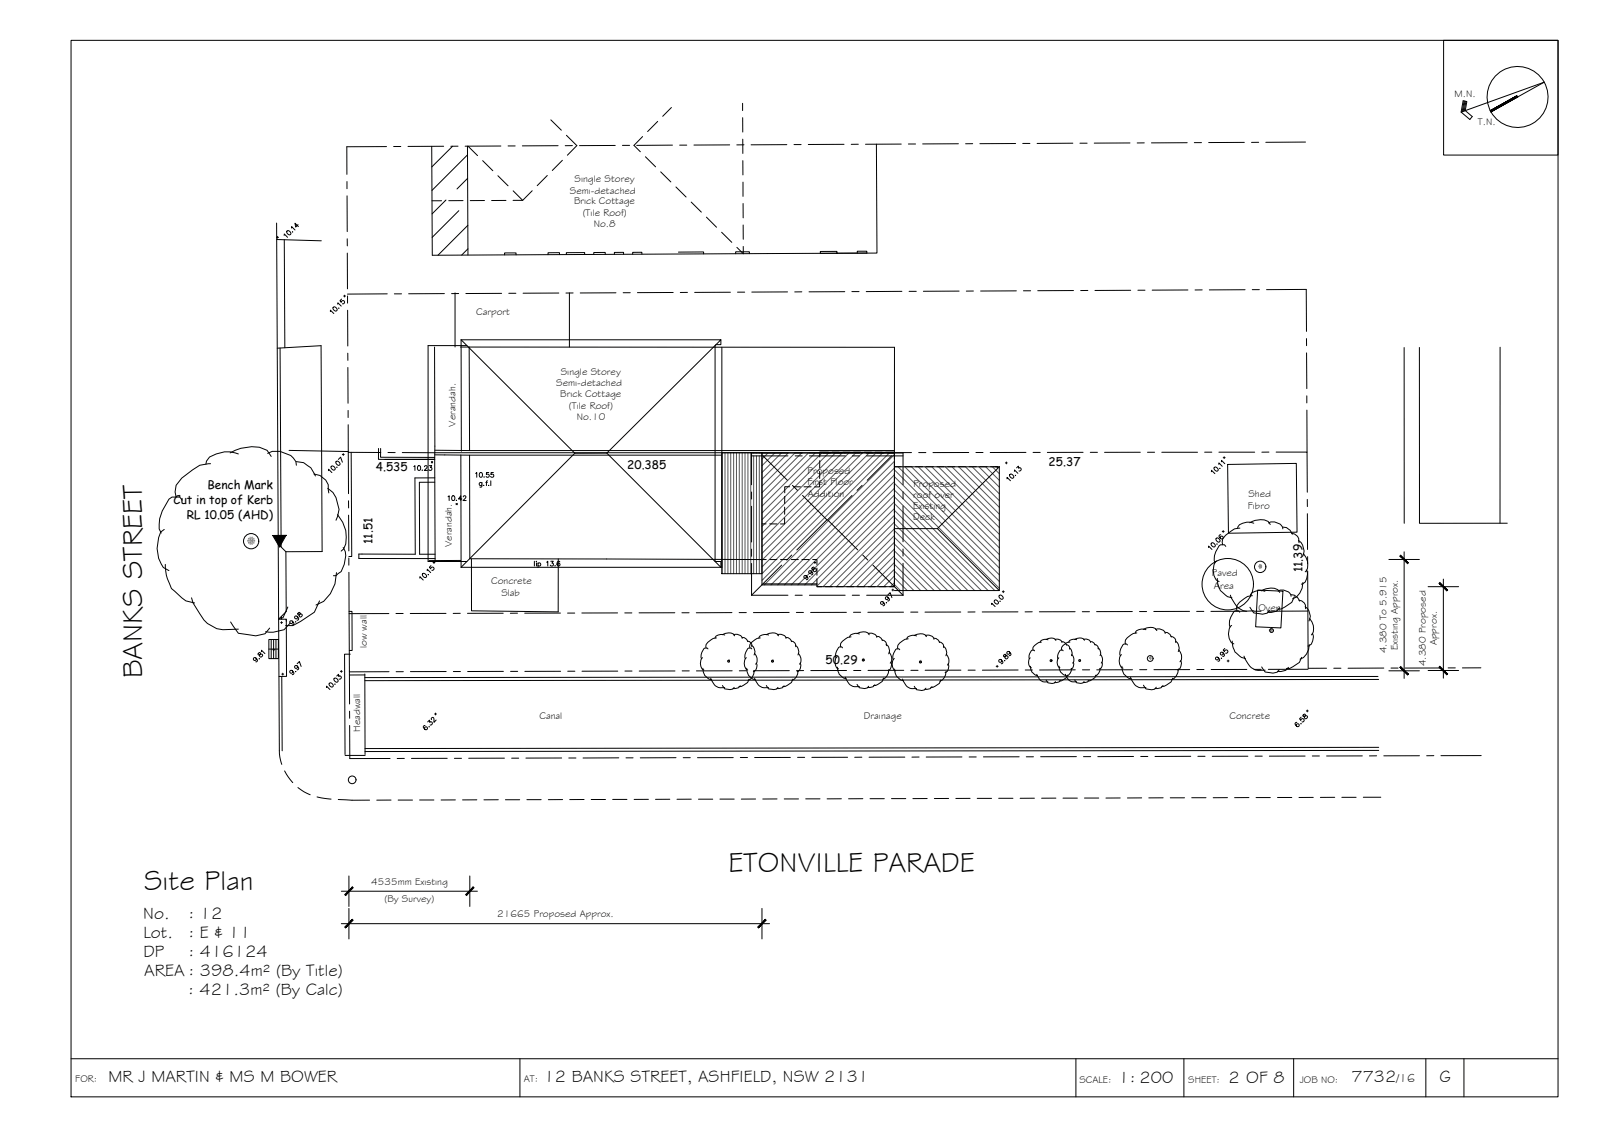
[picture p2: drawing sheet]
<svg xmlns="http://www.w3.org/2000/svg" width="420mm" height="297mm" viewBox="0 0 420 297" stroke-linecap="round" stroke-linejoin="round" font-family="sans-serif">
<!-- layer: BORDER -->
<g fill="none" stroke="#000" stroke-width=".26">
<path d="M18.6 10.6h390v277h-390zM378.6 10.6h30v30.1h-30zM384 26.5l-.5 2.8M384.2 26.5l-.5 2.7M384.5 26.6l-.5 2.5M391 29.3l14-7.8-21.8 7.9 2.3 1.9 .6-.7-1.8-1.6 .4-2.4-1-.2-.5 3M397.8 25.1l-7 3.9M18.6 277.6h390M136.4 277.6v10M282.2 277.6v10M310.5 277.6v10M339.3 277.6v10"/>
<path d="M374 277.6v10M383.9 277.6v10"/>
<circle cx="398" cy="25.4" r="8"/>
</g>
<!-- layer: EXISTING -->
<g fill="none" stroke="#000" stroke-width=".26">
<path d="M118.7 38.3l-5.5 5.5M122.6 38.3l.1 28.6M122.8 38.3l2.5 2.5M144.5 31.4l2.7 2.7M148.6 35.5l2.7 2.7-2.5 2.5M168.5 35.8l-2.2 2.3 1.6 1.7M172.5 31.8l-2.7 2.7M176.1 28.2l-2.3 2.3M194.8 27.1v1.9M194.8 30.9v3.7M194.8 36.5v3.7M229.9 37.8l.1 28.6-116.6 .5-.2-28.5"/>
<path d="M72.5 58.5l.6 103.8h2v.6M113.3 52.6h2.5M117 52.4l-3.7 3.7M120.3 55.2l-7 7M121.4 52.6h-3.7M122.6 40.6l-9.3 9.3M122.6 46.8l-2.7 2.7M122.7 59.1l-7.8 7.8M126.6 42.1l2.7 2.7M127.1 52.6h-3.8M130.6 46.1l2.7 2.6M132.7 52.5l-3.8 .1"/>
<path d="M134.6 50l2.5 2.5M139.6 50l-2.5 2.5h-2.5M143.5 46l-2.6 2.7M147.5 42l-2.6 2.7M169.3 41.1l2.6 2.6M173.3 45.1l2.6 2.6M177.3 49l2.6 2.7M181.3 53l2.6 2.6M185.3 56.9l2.6 2.7M194.8 42.1v3.8M194.9 47.7v3.8M194.9 53.4v3.7"/>
<path d="M194.9 59v3.7M72.6 62.8l11.7 .3M74.6 62.8l.1 28.4M122.7 65.2l-1.6 1.7M132.3 66.8v-.5h3v.5M146.7 66.8v-.6l-3 .1v.5M153.3 66.7v-.5h-4.8v.5M158.7 66.7v-.5h-3v.5M163.5 66.7v-.5h-2.4v.5M165.9 66.6v-.4l2.4-.1v.5M177.9 66.1h6.6v.5M189.3 60.9l2.6 2.6"/>
<path d="M194.9 64.6l.1 1.9-1.7-1.7M196.5 66.5v-.5h-3.6v.5M224.8 66.4v-.5h2.5l.1 .5h-12.3v-.5h4.4v.5M72.7 91.3l11.5-.7 .3 54h-9.5M73.5 91.2l.2 52.2M114 91v29.4M120.7 91l113.9 .1v27.6M123 91l.2 27.1M189.3 91v57.8M372.3 91.1v46.1h23M92.1 118.6l.2 27.3h-.8M99.3 117.6v2.8l14.7 .1"/>
<path d="M99.8 117.6v2.3h14.2M114 119.2l9.2 .1v27.2l77.8 .2M114.1 118l9.1 .1M123.2 118.1h111.4M123.2 119.3h66M215.9 118.8h1.9M217.3 118.6h-2.3v1.2M218.2 118.6h1.9M218.7 118.8h1.9M221.1 118.6h1.8M221.5 118.8h1.9M223.8 118.6h1.9"/>
<path d="M224.3 118.8h1.9M226.7 118.6h1.8M227.1 118.8h1.9M229.5 118.6h1.9M229.9 118.8h1.9M232.3 118.6h2.3M232.8 118.8h1.8v1.5M114 120.4l.1 26.5M114 120.4l-13.1 .1M114 125.3h-5.2l.1 20h-14.8v1.1h20M114 126.4h-4l.1 18.9h4M199.8 137.3h1.1"/>
<path d="M201.9 137.3l1.8 .1M205.8 135.8v1.6h-1.1M205.8 133v1.8M205.8 130.1v1.9M207.1 127.6h-1.3v1.6M208.1 127.6h1.8M210.8 127.6h1.9M215 126.4v1.2h-1.3M215 123.6v1.8M215 120.8v1.8M234.6 121.3v1.9M234.6 124.1v1.9"/>
<path d="M234.6 126.9v1.9M234.6 129.7v1.9M234.6 132.5v1.9M234.6 135.4v1.8M234.6 138.2v1.8M234.6 122.4h1.8M237.3 122.4h1.9M240.1 122.4h1.9M242.9 122.4h1.9M245.7 122.4h1.9M248.5 122.4h1.9M251.4 122.4h1.8"/>
<path d="M254.2 122.4h1.9M257 122.4h1.9M259.8 122.4h1.8h-.5M261.6 122.4v.4M322 121.8l18-.3 .2 18-18 .3zM73 142.7l2 1.9M75 144.6l.1 15.7-2 2 .1 15M120.8 146.9l-8.3 .1M146.4 146.5v13.9l-22.7-.3-.1-13.5M201.9 146.7h1.9M204.7 146.7h1.9M207.5 146.7h1.9"/>
<path d="M210.3 146.7h1.9M213.1 146.7h1.2v1.3M214.3 153.8h1.2M214.3 148.9v1.9M214.3 151.8v1.3M216.5 153.8h1.8M219.3 153.8h1.8M222.1 153.8h1.9M224.9 153.8h1.9M227.7 153.8h1.9M230.5 153.8h1.9M234.6 152.2v1.6h-1.3"/>
<path d="M234.6 141v1.8M234.6 143.8v1.9M234.6 146.6v1.9M234.6 149.4v1.9M329.8 154.7l6.7 .3-.6 9.6-6.6-.3zM73.8 161.6v.7M73.9 177.3l.1 19.5M75.1 162.3v15h-1.9l.1 20.3 .6 2.8M91.6 160.3h.7l.1 10.2h-.8M91.9 171.5h-1.5l.1 26.3M95.7 176.7v21.1M95.7 176.9l-4.1 .1"/>
<path d="M361.4 177.3l-265.7 .3M361.6 178.1l-265.9 .3M90.5 198h5.3M361.6 195.9l-265.9 .4M361.6 196.7l-265.9 .3M74.6 202.1l2.2 3.1M78.1 206.5l1.6 1.1 1.7 .8M83.1 208.9l3.7 .6M88.7 209.6l8.2 .2M102.6 209.8h-3.8M104.4 209.8h3.8M110.1 209.7h3.7"/>
<path d="M119.4 209.7h-3.7M125.1 209.7h-3.8M130.7 209.7h-3.8M132.6 209.7h3.7M138.2 209.6h3.7M147.6 209.6h-3.8M153.2 209.6h-3.8M155.1 209.6h3.7M160.7 209.6h3.7M170.1 209.6h-3.8M175.7 209.5l-3.8 .1M181.3 209.5h-3.7"/>
<path d="M183.2 209.5h3.7M188.8 209.5h3.8M198.2 209.5h-3.8M203.8 209.5h-3.7M205.7 209.5h3.7M211.3 209.4h3.8M220.7 209.4h-3.8M226.3 209.4h-3.7M228.2 209.4h3.7M233.8 209.4h3.8M243.2 209.4h-3.8M248.8 209.3l-3.7 .1"/>
<path d="M254.4 209.3h-3.7M256.3 209.3h3.8M261.9 209.3h3.8M271.3 209.3h-3.7M276.9 209.2l-3.7 .1M278.8 209.2h3.8M284.4 209.2h3.8M293.8 209.2h-3.7M299.4 209.2h-3.7M305.1 209.2h-3.8M306.9 209.2h3.8M312.6 209.1h3.7"/>
<path d="M321.9 209.1h-3.7M327.6 209.1h-3.8M329.4 209.1h3.8M335.1 209.1h3.7M344.4 209.1h-3.7M350.1 209l-3.8 .1M351.9 209h3.8M357.6 209h4.5"/>
<circle cx="322" cy="153.2" r="6.7"/>
</g>
<!-- layer: HATCH -->
<g fill="none" stroke="#545454" stroke-width=".26">
<path d="M189.4 118.7v31.7M190.1 118.7v31.7M190.9 118.7v31.7M191.7 118.7v31.7M192.4 118.7v31.7M193.2 118.7v31.7M193.9 118.7v31.7M194.7 118.7v31.7M195.4 118.7v31.7M196.2 118.7v31.7M196.9 118.7v31.7M197.7 118.7v.1"/>
<path d="M197.7 119.5v30.9M198.4 118.7v.1M198.4 119.5v30.9M199.1 118.7v.1M199.1 119.5v30.9M201.4 118.8l-1.6 1.5M203.2 118.8l-3.4 3.3M204.9 118.8l-5.1 5.1M206.7 118.8l-6.9 6.8M208.5 118.8l-8.7 8.6M210.3 118.8l-10.5 10.4M212 118.8l-12.2 12.2"/>
<path d="M213.8 118.8l-14 13.9M215.5 118.8l-15.7 15.7M217.3 118.8l-17.5 17.4M219.1 118.8l-19.3 19.2M220.9 118.8l-21.1 21M222.6 118.8l-22.8 22.8M224.4 118.8l-24.6 24.5M226.2 118.8l-26.4 26.3M227.9 118.8l-28.1 28.1M229.7 118.8l-29.9 29.8M231.5 118.8l-31.7 31.6M233.2 118.8l-33.4 33.4"/>
<path d="M234.6 119.2l-34.2 34.1M234.6 120.9l-32.4 32.4M234.6 122.7l-30.6 30.6M234.6 124.5l-28.9 28.8M234.6 126.3l-27.1 27M234.6 128l-25.3 25.3M234.6 129.8l-23.6 23.5M234.6 131.6l-21.8 21.7M234.6 133.3l-20.3 20.3M234.6 135.1l-18.7 18.7M234.6 136.9l-17 16.9M234.6 138.6l-15.2 15.2"/>
<path d="M234.6 139.1l15.7 15.7M234.6 137.3l17.5 17.5M234.6 135.6l19.2 19.2M234.6 133.8l21 21M234.6 132l22.8 22.8M234.6 130.3l24.6 24.5M234.6 128.5l26.3 26.3M234.6 126.7l27.5 27.5M234.6 125l27.5 27.5M234.6 123.2l27.5 27.5M235.5 122.4l26.6 26.5M237.3 122.4l24.8 24.8"/>
<path d="M239.1 122.4l23 23M240.8 122.4l21.3 21.2M242.6 122.4l19.5 19.5M244.4 122.4l17.7 17.7M246.1 122.4l16 15.9M247.9 122.4l14.2 14.1M249.7 122.4l12.4 12.4M251.4 122.4l10.7 10.6M253.2 122.4l8.9 8.8M255 122.4l7.1 7.1M256.7 122.4l5.4 5.3M258.5 122.4l3.6 3.5"/>
<path d="M260.3 122.4l1.8 1.8M262.1 122.4h.1M234.6 140.4l-13.4 13.4M234.6 142.2l-11.7 11.6M234.6 143.9l-9.9 9.9M234.6 145.7l-8.1 8.1M234.6 147.5l-6.4 6.3M234.6 149.2l-4.6 4.6M234.6 151l-2.8 2.8M234.6 151.5l3.3 3.3M234.6 149.7l5.1 5.1M234.6 147.9l6.9 6.9"/>
<path d="M234.6 146.2l8.6 8.6M234.6 144.4l10.4 10.4M234.6 142.6l12.2 12.2M234.6 140.9l13.9 13.9M234.6 152.8l-1.1 1M234.6 153.2l1.6 1.6"/>
</g>
<!-- layer: BOUNDARY -->
<g fill="none" stroke="#000" stroke-width=".26">
<path d="M101.4 38.4l-10.4 .1v7.2M103.2 38.4h1.9M116.4 38.3l-9.4 .1M120.1 38.3h-1.9M131.4 38.3h-9.4M133.3 38.3h1.8M146.4 38.2h-9.4M150.1 38.2h-1.9M161.4 38.1l-9.4 .1M163.2 38.1h1.9M176.4 38.1h-9.4M178.3 38.1h1.8"/>
<path d="M191.4 38h-9.4M195.1 38h-1.9M206.4 37.9l-9.4 .1M208.2 37.9h1.9M221.4 37.8l-9.4 .1M225.1 37.8h-1.8M236.4 37.8h-9.4M238.2 37.8h1.9M251.4 37.7h-9.4M255.1 37.7h-1.9M266.4 37.6l-9.4 .1M268.2 37.6h1.9"/>
<path d="M281.4 37.5l-9.4 .1M283.2 37.5h1.9M296.4 37.5h-9.4M300.1 37.5h-1.9M311.4 37.4l-9.4 .1M313.2 37.4h1.9M326.4 37.3l-9.4 .1M330.1 37.3h-1.9M342.4 37.2l-10.4 .1M91 47.6v1.9M91 51.3l.1 9.4M91.1 62.6v1.9"/>
<path d="M91.1 66.4v9.3M91.2 77.6v1.9M101.6 77l-10.5 .1M103.4 77h1.9M116.6 77h-9.4M120.3 77h-1.9M131.6 76.9l-9.4 .1M133.4 76.9h1.9M146.6 76.8l-9.4 .1M150.3 76.8h-1.9M161.6 76.8h-9.4M163.4 76.7h1.9"/>
<path d="M176.6 76.7h-9.4M180.3 76.7h-1.9M191.6 76.6l-9.4 .1M193.4 76.6h1.9M206.6 76.5l-9.4 .1M210.3 76.5h-1.9M221.6 76.5h-9.4M223.4 76.4h1.9M236.5 76.4h-9.3M238.4 76.4h1.9M251.6 76.3l-9.4 .1M255.3 76.3h-1.9"/>
<path d="M266.6 76.3h-9.4M268.4 76.2h1.9M281.5 76.2h-9.3M285.3 76.2h-1.9M296.6 76.1l-9.4 .1M298.4 76.1h1.9M311.6 76l-9.4 .1M315.3 76h-1.9M326.5 76h-9.3M328.4 75.9h1.9M332.2 75.9h10.4l.1 11M91.2 81.3v9.4"/>
<path d="M91.2 92.6v1.9M91.2 96.3l.1 9.4M342.7 88.8v1.8M342.7 92.5v9.4M91.3 107.6v1.9M91.3 111.4v7.2M99.9 118.6h-8.6l.1 10.8M101.8 118.6l1.8 .1M105.5 118.7h118.6M225.9 118.7h1.9M239.1 118.7h-9.4M240.9 118.7h1.9"/>
<path d="M254.1 118.6l-9.4 .1M256 118.6h1.8M269.1 118.6h-9.4M270.9 118.6h1.9M284.1 118.6h-9.4M285.9 118.6h1.9M299.1 118.6h-9.4M301 118.6h1.8M304.7 118.6h9.4M315.9 118.5h1.9M319.7 118.5h9.4M332.8 118.5h-1.9"/>
<path d="M334.7 118.5h8.1l.1 10.5M342.7 103.8v1.8M342.8 107.5v11M91.4 131.3v1.9M91.4 135.1l.1 9.3M342.9 130.9v1.9M342.9 134.7v9.4M91.5 146.3v1.9M91.5 150l.2 34.6M342.9 145.9v1.9M343 149.7l.1 25.5h4.8M102 160.9h-10.4"/>
<path d="M102 176.1h-10.4M103.9 160.8h1.8M103.9 176.1h1.9M117 160.8h-9.4M117 176.1h-9.4M118.9 176.1h1.9M120.7 160.8h-1.8M132 160.8h-9.4M132 176l-9.4 .1M133.9 176h1.9M135.7 160.8h-1.9M147 160.7l-9.4 .1"/>
<path d="M147 176h-9.3M148.9 160.7h1.8M148.9 176h1.9M162 160.7h-9.4M162 176h-9.4M163.9 160.7h1.8M163.9 175.9h1.9M177 160.6l-9.4 .1M177 175.9h-9.4M178.8 160.6h1.9M178.9 175.9h1.9M192 160.6h-9.4"/>
<path d="M192 175.9h-9.3M193.9 160.6h1.8M195.8 175.8l-1.9 .1M207 160.6h-9.4M207 175.8h-9.4M208.9 160.6h1.8M210.8 175.8h-1.9M222 160.5l-9.4 .1M222 175.8h-9.4M223.8 160.5h1.9M223.9 175.8h1.9M237 160.5h-9.4"/>
<path d="M237 175.7l-9.3 .1M238.9 160.5h1.8M238.9 175.7h1.9M252 160.5h-9.4M252 175.7h-9.4M253.9 175.7h1.9M255.7 160.4l-1.8 .1M267 160.4h-9.4M267 175.7h-9.4M268.9 175.7h1.9M270.7 160.4h-1.9M282 160.4h-9.4"/>
<path d="M282 175.6l-9.3 .1M283.9 160.4h1.8M283.9 175.6h1.9M297 160.3l-9.4 .1M297 175.6h-9.4M298.9 160.3h1.8M298.9 175.6h1.9M312 160.3h-9.4M312 175.5l-9.4 .1M313.8 160.3h1.9M313.9 175.5h1.9M327 160.2l-9.4 .1"/>
<path d="M327 175.5h-9.3M328.9 160.2h1.8M330.8 175.5h-1.9M343 160.2h-10.4M343.1 175.5h-10.5M349.8 175.2h1.9M362.9 175.1l-9.3 .1M364.8 175.1h1.9M377.9 175.1h-9.3M379.8 175.1h1.9M388.4 175.1h-4.9M91.7 186.5v1.8"/>
<path d="M91.7 190.2v8.7h10.6M106.1 198.8l-1.9 .1M117.3 198.8h-9.4M119.2 198.8h1.8M132.3 198.8h-9.4M134.2 198.8h1.8M147.3 198.7h-9.4M149.2 198.7h1.9M162.3 198.7h-9.4M164.2 198.7h1.8M177.3 198.6l-9.4 .1M179.2 198.6h1.8"/>
<path d="M192.3 198.6h-9.4M194.2 198.6h1.9M207.3 198.6h-9.4M209.2 198.6h1.8M222.3 198.5l-9.4 .1M226 198.5h-1.8M237.3 198.5h-9.4M241.1 198.5h-1.9M252.3 198.5h-9.4M254.2 198.5h1.8M267.3 198.4h-9.4M269.2 198.4h1.8"/>
<path d="M282.3 198.4h-9.4M284.2 198.4h1.9M297.3 198.3l-9.4 .1M299.2 198.3h1.8M312.3 198.3h-9.4M314.2 198.3h1.8M327.3 198.3h-9.4M329.2 198.2h1.9M342.3 198.2h-9.4M344.2 198.2h1.8M357.3 198.2h-9.4M361 198.2h-1.8"/>
<path d="M372.3 198.1l-9.4 .1M376.1 198.1h-1.9M388.5 198.1h-10.6"/>
</g>
<!-- layer: 0.13 -->
<path d="M75.8 118.1l15.5 .3M75.5 159.1l-1.3 2.9-.9 .1" fill="none" stroke="#000" stroke-width=".26"/>
<!-- layer: ROOFPLAN EXIST. -->
<g fill="none" stroke="#000" stroke-width=".26">
<path d="M119.3 76.8v14.2M149.3 76.8v14.2M120.9 89.1h68.2l-30 29.7M120.9 89.1l29.9 29.7M120.9 89.1l.1 29.2M122.5 90.6h-10.2v56.6h10.2M189.1 89.1v1.3h-1.3l-.3 .2v56.6h1.6v1.5M368.3 91.1v46.1M393.4 91v46.2M120.9 119.3v29.4M150.8 118.8h8.3l30 29.9M150.8 118.8l-29.9 29.9"/>
<path d="M199.8 118.7v.1M215 118.6h19.6M120.9 148.7h68.2"/>
</g>
<!-- layer: TILES -->
<circle cx="92.4" cy="204.5" r="1.01" fill="none" stroke="#000" stroke-width=".26"/>
<!-- layer: BORDER -->
<g fill="#000" stroke="#000" stroke-width=".26">
<path d="M390.9 29.1l7.1-3.7-7 3.9zM391 29.3l7-3.9z"/>
<path d="M390.9 29.1l7.1-3.7-.2-.3zM390.8 29l7-3.9z"/>
</g>
<!-- layer: NEWWORK -->
<path d="M189.3 118.7h10.5v31.7h-10.5zM234.6 122.4h27.5M234.6 138.6h11.3M262.1 122.4v32.4h-27.5M262.1 122.4l-16.2 16.2 16.2 16.2M200.1 153.1h14.2v.7h20.3v-35h-34.8v34.5h14.5" fill="none" stroke="#000" stroke-width=".26"/>
<!-- layer: ROOFPLAN NEW -->
<g fill="none" stroke="#000" stroke-width=".26">
<path d="M197.1 119.5h9.6M200.1 119.5l6.4 6.4M206.7 118.8h-9.6v8.3M208.5 118.8h1.9M208.5 119.5h1.9M212.3 118.8h9.4M212.3 119.5h9.4M223.5 118.8h1.9M223.5 119.5h1.9M227.3 118.8h9.5M227.3 119.5h9.5M233.8 119.5l-6.4 6.4"/>
<path d="M236.8 118.7v8.4M197.1 129v1.8M197.1 132.7v9.4M207.8 127.2l1.4 1.4M210.5 129.9l6.4 6.4-7.9 7.9M223.5 129.9l-6.4 6.4 7.9 7.9M226.1 127.2l-1.3 1.4M236.8 128.9v1.9M236.8 132.7v9.3M197.1 144v1.9M197.1 147.7v8.4M197.1 156.1h9.6"/>
<path d="M205 148.2l-7.9 7.9M207.7 145.5l-1.4 1.3M208.5 156.1h1.9M212.3 156.1h9.4M223.5 156.1h1.9M226.3 145.5l1.3 1.3M227.3 156.1h9.5M228.9 148.2l7.9 7.9M236.8 143.9v1.9M236.8 147.7v8.4"/>
</g>
<!-- layer: DIMENSION -->
<path d="M364.3 146.7h8M368.3 144.7v33.2M374.6 153.8h8M378.6 151.8v26M364.3 175.9h8M374.6 175.8h8M89.5 233.7h35.7M91.5 229.7v8M91.5 238.2v8M123.2 229.7v8M199.8 238.2v8M89.5 242.2h112.3" fill="none" stroke="#000" stroke-width=".26"/>
<!-- layer: 0 -->
<g fill="#000" stroke="#000" stroke-width=".26">
<path d="M367.2 145.8l2 2 .2-.2zM367.2 145.8l.2-.2 2 2z"/>
<path d="M377.4 152.9l2 2 .3-.2zM377.4 152.9l.2-.2 2.1 2z"/>
<path d="M367.4 174.7l-.2 .3 2.2 1.8zM367.2 175l2.2 1.8-.2 .2z"/>
<path d="M377.6 174.7l-.2 .2 2.3 1.8zM377.4 174.9l2.3 1.8-.3 .2z"/>
<path d="M92.4 232.5l-1.8 2.3 2-2.1zM92.4 232.5l-1.8 2.3-.2-.3z"/>
<path d="M124.1 232.5l-2 2 .2 .3zM124.1 232.5l.2 .2-2 2.1z"/>
<path d="M92.4 241l-1.8 2.3 2-2zM92.4 241l-1.8 2.3-.2-.3z"/>
<path d="M198.7 243l.2 .3 1.8-2.3zM200.7 241l.2 .3-2 2z"/>
</g>
<!-- layer: TEXT1 -->
<path d="M70.5 167.7h2.5v5h-2.5zM70.5 170.2h2.5M71.1 167.7v5M71.8 167.7v5M72.4 167.7v5" fill="none" stroke="#000" stroke-width=".26"/>
<!-- layer: VEGSPREAD -->
<g fill="none" stroke="#000" stroke-width=".26">
<path d="M60.4 118.7a11.5 11.5 0 0 1 7.6-1.4l2 .8 1.1 1.6M62.5 119a8 8 0 0 0-7.5 .8l-.8 1.1-.2 .8M70.2 118.9a5.9 5.9 0 0 1 6.7 1.2l.7 .9 .1 1M43.1 138.8l-1 .7a9.2 9.2 0 0 0 .7 9.3l1.5 .8M47.8 131.1l-.7-.8h-2l-.8 .6a10.6 10.6 0 0 0-2.6 7.8l.6 1.1M55.2 121.6l-2.8 .4-4.7 3.3-1.5 1.9-.3 1.8 .3 1.3M77.7 121l1.9 .3 1.9 1.3 1.2 2.2M82.3 124.3a3.8 3.8 0 0 1 3.8 4.1l.1 .8M86 128a6.5 6.5 0 0 1 2.1 8.4M88.5 134.9a8.2 8.2 0 0 1 1.6 9l-.6 .6M325.2 138.5l-1.4 .2-2.4 1.6-.7 1-.2 .9 .2 .6M327.8 137a5.2 5.2 0 0 1 4.8-.3l.5 .8"/>
<path d="M328.8 137.2a3.6 3.6 0 0 0-4.1 .9l-.1 .4M332.7 137.1a2.85 2.85 0 0 1 3.7 1.1l.1 .5M336.5 138.2a2.84 2.84 0 0 1 2.4 1.9M338.7 139.8a2.09 2.09 0 0 1 2 2.5M43.4 148v.6a12.5 12.5 0 0 0 1.6 5.7l3.8 3.2 2.2 .6M50.2 156.7l.4 1.4 1.8 2.8a7.4 7.4 0 0 0 6 4.2l4.1-.2M83.8 157.5l-1.3 3-3.7 2.4-2 1.1h-1.9M88.3 150.1l-.5 3-1.2 2.6-1.7 2-2 .9M90 143.5l.6 1.1 .1 1.1-.4 2.3-.8 1.9-1.4 1h-.7M319.1 147.1a3.4 3.4 0 0 0-.7 3.7l.6 1.3 .7 .4M319.3 151.7a4.9 4.9 0 0 0 3.8 5M321.5 143.2l-.4-.4h-1a4.3 4.3 0 0 0-1.4 4.7"/>
<path d="M322.7 156a10 10 0 0 0 2.1 3.4l1.2 .7h2.8M327.8 159.2l1 1.5 2.3 .3 1.2-.2 .6-.8M328.5 156.2h-.3a6.2 6.2 0 0 0-3.8 2.5v1.4M330.8 154.9a4.7 4.7 0 0 1 4.3-.3l.5 .7M331.8 155a3.3 3.3 0 0 0-3.8 .9l-.1 .3M335.2 155a2.57 2.57 0 0 1 3.3 .9l.1 .4M335.6 159.3a3.1 3.1 0 0 1-3.2 1.2M338.6 155.9a2.59 2.59 0 0 1 2.3 1.7M339.5 156.4l-.7 1.5-2.8 1.8h-1M340.6 141.7a3.3 3.3 0 0 1 1 4.2M340.7 157.4a1.87 1.87 0 0 1 1.7 2.2M341.7 152.7a4.3 4.3 0 0 1-2.7 4.3"/>
<path d="M341.8 145.1a4.1 4.1 0 0 1 .9 4.5l-.4 .3M342.3 159.1a2.92 2.92 0 0 1 1 3.7M342.6 149.4a3 3 0 0 1-1 3.7h-.3M60.5 163.1l2 2.9 4.6 .7 2.4-.5 1.2-1.5M76.1 163.3l-1.6 1.8-2.8 .6-2.1-.1M184.3 172.4a2.16 2.16 0 0 0 .3 3.3M184.3 175.2a2.96 2.96 0 0 0 2.4 3M185.7 170.1l-.2-.2h-.6a2.55 2.55 0 0 0-.9 2.8M186.4 177.8l.1 .4a2.92 2.92 0 0 0 3.6 2.1M187.9 167.3a3.3 3.3 0 0 0-2.8 2.2l.1 .4M189.4 166.4a2.44 2.44 0 0 1 3.2 .2l.1 .1M189.5 179.7l.6 .9a2.12 2.12 0 0 0 2.5-.4"/>
<path d="M190.1 166.5l-.2-.1a1.86 1.86 0 0 0-2.4 .9M192.4 166.4a1.75 1.75 0 0 1 2.2 .7l.1 .3M194.2 179.8a1.9 1.9 0 0 1-2 .7M194.7 167.1a1.72 1.72 0 0 1 1.5 1.1M195.8 172.4a2.16 2.16 0 0 0 .3 3.3M195.8 175.2a2.96 2.96 0 0 0 2.3 3M196 168.1a1.24 1.24 0 0 1 1.2 1.5M196.5 178a3.1 3.1 0 0 1-2.7 2M197.1 169.2a2 2 0 0 1 .7 2.5M197.2 170.1l-.2-.2h-.6a2.48 2.48 0 0 0-.9 2.8M197.8 175.8a2.61 2.61 0 0 1-1.6 2.6M197.9 171.3a2.18 2.18 0 0 1 .3 2.8"/>
<path d="M197.9 177.8l.1 .4a2.95 2.95 0 0 0 3.6 2.1M198.3 173.9a1.6 1.6 0 0 1-.7 2.2M199.4 167.3a3.3 3.3 0 0 0-2.8 2.2l.1 .4M200.9 166.4a2.44 2.44 0 0 1 3.2 .2l.1 .1M201 179.7l.6 .9a2.12 2.12 0 0 0 2.5-.4M201.6 166.5l-.3-.1a1.86 1.86 0 0 0-2.3 .9M203.9 166.4a1.75 1.75 0 0 1 2.2 .7v.3M205.7 179.8a1.87 1.87 0 0 1-2 .7M206.1 167.1a1.72 1.72 0 0 1 1.6 1.1M207.5 168.1a1.28 1.28 0 0 1 1.2 1.5M208 178a3.1 3.1 0 0 1-2.7 2M208.6 169.2a1.96 1.96 0 0 1 .7 2.5"/>
<path d="M209.3 175.8a2.54 2.54 0 0 1-1.6 2.6M209.4 171.3a2.15 2.15 0 0 1 .3 2.8M209.8 173.9a1.6 1.6 0 0 1-.7 2.2M219.6 172.2a2.13 2.13 0 0 0 .3 3.2M219.6 174.9a3 3 0 0 0 2.3 3M221 169.9l-.2-.3h-.6a2.51 2.51 0 0 0-.9 2.8M221.7 177.5l.1 .4a2.92 2.92 0 0 0 3.6 2.1M223.2 167a3 3 0 0 0-2.7 1.7v.9M224.7 166.1a3.1 3.1 0 0 1 3-.2l.3 .5M224.8 179.4l.6 .9a2 2 0 0 0 2.4-.4M225.4 166.2l-.3-.1a1.88 1.88 0 0 0-2.3 .9M227.7 166.2a1.69 1.69 0 0 1 2.2 .6l.1 .3"/>
<path d="M229.5 179.5a1.9 1.9 0 0 1-2 .7M230 166.8a1.66 1.66 0 0 1 1.4 1.2M231.3 167.8a1.25 1.25 0 0 1 1.2 1.5M231.8 177.8a3.1 3.1 0 0 1-2.7 1.9M232.4 168.9a1.92 1.92 0 0 1 .7 2.5M233.1 175.5a2.59 2.59 0 0 1-1.6 2.6M233.2 171a2.21 2.21 0 0 1 .3 2.9M233.6 173.6a1.63 1.63 0 0 1-.7 2.2M234.6 172.6a2.16 2.16 0 0 0 .3 3.3M234.6 175.4a2.92 2.92 0 0 0 2.3 3M236 170.3l-.2-.2h-.6a2.5 2.5 0 0 0-.9 2.8M236.7 178l.1 .4a2.94 2.94 0 0 0 3.6 2.1"/>
<path d="M238.2 167.5a3.1 3.1 0 0 0-2.7 1.7v.9M239.7 166.6a3.2 3.2 0 0 1 2.9-.2l.4 .5M239.8 179.9l.6 .9a2.04 2.04 0 0 0 2.5-.4M240.4 166.7l-.3-.1a1.86 1.86 0 0 0-2.3 .9M242.7 166.7a1.71 1.71 0 0 1 2.2 .6v.3M244.9 167.3a1.79 1.79 0 0 1 1.6 1.2M246.3 168.3a1.28 1.28 0 0 1 1.2 1.5M246.8 178.3a3.1 3.1 0 0 1-2.7 1.9M247.4 169.4a1.92 1.92 0 0 1 .7 2.5M248.1 176.1a2.61 2.61 0 0 1-1.6 2.5M248.2 171.5a2.18 2.18 0 0 1 .3 2.9M248.6 174.1a1.6 1.6 0 0 1-.7 2.2"/>
<path d="M270.2 172.5a1.76 1.76 0 0 0 .3 2.6M270.3 174.7a2.35 2.35 0 0 0 1.8 2.4M271.3 170.6l-.1-.2-.7 .2a2.05 2.05 0 0 0-.5 2.1M271.9 176.8l.1 .3a2.35 2.35 0 0 0 2.9 1.7M273.1 168.4a2.6 2.6 0 0 0-2.2 1.7v.3M274.3 167.7l.4-.2a1.6 1.6 0 0 1 2.2 .4M274.4 178.3a1.24 1.24 0 0 0 1.6 .9l.5-.1 .3-.4M274.9 167.7l-.6-.1a1.42 1.42 0 0 0-1.5 .8M276.7 167.7a1.37 1.37 0 0 1 1.8 .5v.2M277.7 172.5a1.76 1.76 0 0 0 .3 2.6M277.8 174.7a2.41 2.41 0 0 0 1.8 2.4M278.1 178.4a1.49 1.49 0 0 1-1.5 .5"/>
<path d="M278.5 168.2l.9 .4 .3 .5M278.8 170.6l-.1-.2-.7 .2-.6 1.2 .1 .9M279.4 176.8l.1 .3a2.36 2.36 0 0 0 2.9 1.6M279.6 169a1.02 1.02 0 0 1 1 1.2M280 177a2.51 2.51 0 0 1-2.2 1.5M280.5 169.9a1.56 1.56 0 0 1 .5 2M280.6 168.3a2.55 2.55 0 0 0-2.2 1.8l.1 .3M281 175.2a2.07 2.07 0 0 1-1.3 2M281.1 171.5a1.77 1.77 0 0 1 .2 2.4M281.5 173.6a1.29 1.29 0 0 1-.7 1.8M281.8 167.7l.4-.2a1.63 1.63 0 0 1 2.2 .4M281.9 178.3a1.24 1.24 0 0 0 1.6 .9l.5-.2 .3-.3"/>
<path d="M282.4 167.7l-.9-.1a1.01 1.01 0 0 0-1.2 .8M284.2 167.7a1.38 1.38 0 0 1 1.8 .5v.2M285.6 178.3a1.46 1.46 0 0 1-1.5 .6M286 168.2l.9 .4 .3 .5M287.1 169a1.06 1.06 0 0 1 1 1.2M287.5 177a2.45 2.45 0 0 1-2.2 1.5M288 169.9a1.59 1.59 0 0 1 .5 2M288.6 175.2a2.13 2.13 0 0 1-1.4 2M288.6 171.5a1.73 1.73 0 0 1 .2 2.3M289 173.6a1.25 1.25 0 0 1-.7 1.8M294.1 171.6a2.67 2.67 0 0 0 0 3.3l.4 .3M294.2 174.7a3.2 3.2 0 0 0 2.6 3.3"/>
<path d="M295.7 169.1l-.2-.3h-.7a2.8 2.8 0 0 0-.9 3.2M296.5 177.6l.1 .4a3.2 3.2 0 0 0 4 2.3M298.2 165.9a3.4 3.4 0 0 0-3 1.9v1M299.9 165a3.4 3.4 0 0 1 3.2-.2l.3 .5M299.9 179.6l.7 1 .9 .2 1.4-.1 .4-.5M300.6 165.1l-.3-.1a2.03 2.03 0 0 0-2.5 1M303.1 165.1a1.93 1.93 0 0 1 2.4 .7l.1 .3M305 179.7a2.09 2.09 0 0 1-2.1 .8M305.6 165.8a1.87 1.87 0 0 1 1.6 1.2M307.1 166.8a1.36 1.36 0 0 1 1.3 1.7M307.6 177.8a3.4 3.4 0 0 1-2.9 2.2M308.3 168.1a2.13 2.13 0 0 1 .7 2.7"/>
<path d="M309.1 175.4a2.9 2.9 0 0 1-1.8 2.8M309.1 170.3a2.38 2.38 0 0 1 .4 3.2M309.6 173.2a1.76 1.76 0 0 1-.8 2.4M323 164a3.1 3.1 0 0 0-.6 3.4l.5 1.1 .7 .3M323.2 168.1a4.4 4.4 0 0 0 3.5 4.5M325.1 160.5l-.2-.4h-1a3.8 3.8 0 0 0-1.2 4.3M326.3 172l.2 .6a4.7 4.7 0 0 0 3.5 3.2l1.8-.1M330.9 174.9l.9 1.3 2.1 .3 1.1-.3 .5-.6M337.9 175a2.83 2.83 0 0 1-2.9 1M341.4 172.3l-.6 1.4-2.5 1.6h-.9M343.4 169a3.9 3.9 0 0 1-2.4 3.8M343.5 162.2a3.3 3.3 0 0 1 .4 4.2"/>
<path d="M344.2 166a2.75 2.75 0 0 1-.9 3.4h-.3M244.5 180a1.9 1.9 0 0 1-2 .7"/>
</g>
<!-- layer: VEGE_01 -->
<g fill="none" stroke="#b88a5c" stroke-width=".26">
<path d="M65 141.9h.1M65.1 141.9h.1M65.2 142.4h.1M65.2 141.4h.1M65.4 142.4h.1M65.4 141.4h.1M65.4 141.9h.1M65.6 142.7h.1M65.6 141h.1M65.6 142.3h.1M65.6 141.5h.1M65.7 141.9h.1"/>
<path d="M65.8 142.3h.1M65.8 141.5h.1M65.9 142.6h.1M65.9 141.2h.1M66 141.9h.1M66.1 141.9h.1M66.1 142.3h.1M66.1 141.5h.1M66.2 142.7h.1M66.2 141h.1M66.2 142.1h.1M66.2 141.7h.1"/>
<path d="M66.4 142.4h.1M66.4 141.4h.1M66.4 141.9h.1M66.6 142.4h.1M66.6 141.4h.1M66.6 141.9h.1M66.8 141.9h.1M330.2 148.6h.1M330.3 148.6h.1M330.4 149h.1M330.4 148.2h.1M330.5 148.6h.1"/>
<path d="M330.5 149h.1M330.5 148.3h.1M330.6 148.6h.1M330.6 148.8h.1M330.7 148.4h.1M330.7 148.6h.1M330.9 148.9h.1M330.9 148.4h.1M330.9 148.6h.1M191 173.4h.1M191.1 173.4h.1M191.1 173.3h.1"/>
<path d="M191.2 173.4h.1M191.2 173.6h.1M191.2 173.1h.1M191.3 173.4h.1M202.5 173.4h.1M202.6 173.4h.1M202.6 173.3h.1M202.7 173.4h.1M202.7 173.6h.1M202.7 173.1h.1M202.8 173.4h.1M226.3 173.1h.1"/>
<path d="M226.4 173.1h.1M226.4 173h.1M226.5 173.1h.1M226.5 173.3h.1M226.5 172.8h.1M226.6 173.1h.1M241.2 173.6h.1M241.3 173.6h.1M241.3 173.5h.1M241.4 173.6h.1M241.4 173.5h.1M241.5 173.6h.1"/>
<path d="M241.5 173.8h.1M241.5 173.3h.1M241.6 173.6h.1M275.5 173.2h.1M275.6 173.2h.1M275.7 173.3h.1M275.7 173.2h.1M275.8 173.2h.1M283 173.2h.1M283.1 173.2h.1M283.2 173.2h.1M283.3 173.2h.1"/>
<path d="M283.4 173.2h.1M301.4 172.6h.1M301.5 172.6h.1M301.6 172.6h.1M301.6 172.7h.1M301.7 172.7h.1M301.7 172.6h.1M301.8 172.8h.1M301.8 172.5h.1M301.8 172.6h.1M301.8 172.4h.1M301.8 172.9h.1"/>
<path d="M332.9 165.3h.1M333.1 165.3h.1M333.2 165.7h.1M333.2 164.9h.1M333.3 165.3h.1M333.3 165.6h.1M333.3 165h.1M333.4 165.3h.1M333.4 165.2h.1M333.4 165.5h.1M333.5 165.3h.1M333.6 165.3h.1"/>
<path d="M333.6 165.6h.1M333.6 165.1h.1"/>
<circle cx="191.1" cy="173.4" r=".03"/>
<circle cx="202.6" cy="173.4" r=".03"/>
<circle cx="226.4" cy="173.1" r=".03"/>
<circle cx="241.4" cy="173.6" r=".03"/>
<circle cx="275.6" cy="173.2" r=".03"/>
<circle cx="283.2" cy="173.2" r=".03"/>
<circle cx="301.7" cy="172.6" r=".03"/>
</g>
<!-- layer: TEXT -->
<path d="M71.5 140.4l3.5-.1zM71.5 140.4l1.8 3 1.7-3z" fill="#000" stroke="#000" stroke-width=".26"/>
<!-- layer: HGTS_11 -->
<g fill="none" stroke="#000" stroke-width=".26">
<path d="M76.4 59.8l.1-.4 .9 .9M78.2 58.9l-.7 .6-.1-1 .9 .9M72.5 62.2h.6M72.8 62v.5M74.5 61.7l.1-.4 .8 .9M75.3 60.6a.61 .61 0 0 1 .8 .2 .61 .61 0 0 1-.1 .8l-.6-.4zM76.7 60.8h.1M88.6 79.7v-.3l.9 .9M89.6 78.4l-.4 .4 .3 .5a.44 .44 0 0 1 .5-.5 .44 .44 0 0 1 .4 .5 .44 .44 0 0 1-.6 .3M90.1 77.6h.5M90.4 77.4v.5M86.6 81.7l.1-.4 .9 .9"/>
<path d="M87.5 80.5a.68 .68 0 0 1 .7 .2 .68 .68 0 0 1 .1 .8 .68 .68 0 0 1-.8-.2 .68 .68 0 0 1 0-.8zM88.8 80.8h.1M89.8 119.2h.5M90 118.9v.5M320.8 120h.5M321.1 119.7v.5M86.1 123.4l.1-.4 .8 .9M87 122.2a.68 .68 0 0 1 .7 .2 .68 .68 0 0 1 .1 .8 .68 .68 0 0 1-.8-.2 .68 .68 0 0 1 0-.8zM88.2 121a.68 .68 0 0 1 .8 .2 .68 .68 0 0 1 0 .7 .68 .68 0 0 1-.7-.2 .68 .68 0 0 1-.1-.7zM88.3 122.5h.1M88.7 120.5l.6-.6 .5 1.3M108.5 122.3l.3-.2v1.2"/>
<path d="M109.7 122.1a.57 .57 0 0 1 .6 .6 .57 .57 0 0 1-.6 .6l-.2-.5zM110.7 123.2l.1 .1M111.3 122.4l.3-.3 .4 .2-.7 1h.8M112.6 122.1h.6l-.3 .5a.41 .41 0 0 1 .3 .6 .41 .41 0 0 1-.7-.1M113.1 121l.4 .4M113.5 121l-.4 .4M117.5 130.2l.3-.2v1.2M118.6 130a.58 .58 0 0 1 .7 .6 .58 .58 0 0 1-.7 .6l-.1-.5zM119.6 132l.4 .3M119.7 131.1l.1 .1M120 132l-.4 .3M121.1 130.8h-.8l.5-.8v1.2"/>
<path d="M121.5 130.3l.1-.3h.4l.2 .3-.8 .9h.9M263.7 121.4h.5M263.9 121.1v.5M264.1 125.5v-.3l.9 .8M264.9 124.3a.68 .68 0 0 1 .8 .3 .68 .68 0 0 1 0 .7 .68 .68 0 0 1-.7-.2 .68 .68 0 0 1-.1-.8zM266 123.6l.1-.4 .9 .9M266.3 124.6h.1M266.6 122.7l.5-.5 .1 .6a.41 .41 0 0 1 .7 .2 .41 .41 0 0 1-.6 .5M317.7 123.7v-.4l.9 .9M318.5 122.5a.67 .67 0 0 1 .8 .2 .67 .67 0 0 1 0 .8 .67 .67 0 0 1-.7-.2 .67 .67 0 0 1-.1-.8zM319.6 121.7l.1-.3 .9 .9M319.9 122.8h.1"/>
<path d="M320.3 121.1l.1-.4 .8 .9M320.6 139.3h.5M320.8 139.1v.5M110.1 151.6v-.4l.9 .9M110.8 150.5a.61 .61 0 0 1 .9 .1 .61 .61 0 0 1-.1 .8l-.6-.3zM112 149.6l.1-.4 .9 .9M112.3 150.6h.1M113 148.3l-.4 .4 .4 .4a.44 .44 0 0 1 .4-.5 .44 .44 0 0 1 .4 .6 .44 .44 0 0 1-.6 .3M113.6 147.5h.5M113.8 147.2v.5M211.5 151a.39 .39 0 0 1-.1 .6 .39 .39 0 0 1-.6-.3 .39 .39 0 0 1 .5-.4l.6 .8-.4 .2M212.4 151.2h.1"/>
<path d="M212.8 149.7a.39 .39 0 0 1-.2 .6 .39 .39 0 0 1-.5-.3 .39 .39 0 0 1 .5-.4l.6 .8-.5 .3M213 148.9l-.1 .3 .3 .1 .8-.2a.42 .42 0 0 1 0 .6 .42 .42 0 0 1-.6 0l.1-.9-.2-.1zM213.5 147.5h.5M213.7 147.2v.5M231.6 157.8a.38 .38 0 0 1-.1 .6 .38 .38 0 0 1-.6-.3 .38 .38 0 0 1 .5-.4l.6 .8-.4 .3M232.4 158h.1M232.9 156.6a.38 .38 0 0 1-.2 .6 .38 .38 0 0 1-.5-.4 .38 .38 0 0 1 .4-.4l.7 .8-.5 .3M232.9 156l.6-.6 .4 1.3M233.9 154.7h.5M234.2 154.4v.5M260.1 158.5v-.3l.9 .8M260.9 157.3a.67 .67 0 0 1 .7 .3 .67 .67 0 0 1 .1 .7 .66 .66 0 0 1-.7-.2 .66 .66 0 0 1-.1-.8z"/>
<path d="M262.1 156.2a.61 .61 0 0 1 .8 .1 .61 .61 0 0 1-.1 .8l-.6-.3zM262.2 157.6h.1M262.9 155.1h.5M263.1 154.9v.5M316.9 143.5l.1-.3 .9 .9M317.8 142.4a.68 .68 0 0 1 .7 .2 .68 .68 0 0 1 .1 .7 .68 .68 0 0 1-.7-.2 .68 .68 0 0 1-.1-.7zM319.1 141.1a.62 .62 0 0 1 .7 .3 .62 .62 0 0 1-.1 .7l-.8-.5zM319.1 142.6h.1M320.2 140.2h-.2a.61 .61 0 0 0-.2 .8 .61 .61 0 0 0 .9 .2 .38 .38 0 0 0 0-.5 .38 .38 0 0 0-.5-.1 .38 .38 0 0 0-.1 .6M67.1 172.5a.39 .39 0 0 1-.1 .6 .39 .39 0 0 1-.6-.3 .39 .39 0 0 1 .5-.4l.6 .8-.4 .3M67.9 171.1l-.2 .4 .1 .2 .9-.2a.41 .41 0 0 1 0 .6 .41 .41 0 0 1-.6 0l.2-.8-.1-.2zM68 172.7h.1"/>
<path d="M68.5 170.9l.1-.4 .9 .9M71.5 170.3h.5M71.8 170.1v.5M73.6 163.2h.5M73.8 163v.5M73.9 176.7h.5M74.2 176.5v.5M76.7 162.8a.39 .39 0 0 1-.1 .7 .39 .39 0 0 1-.6-.3 .39 .39 0 0 1 .5-.5l.6 .8-.5 .3M76.7 175.9a.39 .39 0 0 1-.2 .6 .39 .39 0 0 1-.5-.3 .39 .39 0 0 1 .5-.5l.6 .8-.5 .3M77.5 163h.1M77.5 176h.1M77.9 161.6a.39 .39 0 0 1-.1 .6 .39 .39 0 0 1-.5-.3 .39 .39 0 0 1 .4-.4l.6 .8-.4 .3"/>
<path d="M77.9 174.6a.39 .39 0 0 1-.1 .6 .39 .39 0 0 1-.5-.3 .39 .39 0 0 1 .4-.4l.6 .8-.4 .3M77.9 174l.6-.6 .5 1.3M78.3 160.6l-.2 .4 .1 .2 .9-.2a.42 .42 0 0 1 0 .6 .42 .42 0 0 1-.6 0l.2-.8-.1-.2zM86.4 179.2a.61 .61 0 0 1 .8 .1 .61 .61 0 0 1-.1 .8l-.6-.3zM87.6 177.9a.61 .61 0 0 1 .9 .1 .61 .61 0 0 1-.1 .9l-.6-.4zM87.8 179.3h.1M88.3 177.2l.5-.4 .1 .6a.41 .41 0 0 1 .5 0 .41 .41 0 0 1 .1 .5 .41 .41 0 0 1-.6 .1M89.3 176h.5M89.5 175.8v.5M261.3 174.7h.5M261.5 174.4v.5M262.6 173a.39 .39 0 0 1-.1 .6 .39 .39 0 0 1-.6-.3 .39 .39 0 0 1 .5-.4l.6 .8-.4 .3"/>
<path d="M263.3 171.8l-.1 .3 .2 .1 .8-.2a.42 .42 0 0 1 0 .6 .42 .42 0 0 1-.6 0l.2-.9-.2-.2zM263.5 173.2h.1M264.7 170.9a.38 .38 0 0 1-.1 .6 .38 .38 0 0 1-.5-.3 .38 .38 0 0 1 .4-.4l.7 .8-.5 .3M319.5 172.4a.39 .39 0 0 1-.2 .6 .39 .39 0 0 1-.5-.3 .39 .39 0 0 1 .5-.5l.6 .9-.2 .2h-.3M320.3 172.5h.1M320.7 171.1a.39 .39 0 0 1-.1 .6 .39 .39 0 0 1-.6-.3 .39 .39 0 0 1 .5-.4l.6 .8-.4 .3M321.2 170l-.4 .4 .3 .5a.44 .44 0 0 1 .5-.5 .44 .44 0 0 1 .4 .5 .44 .44 0 0 1-.6 .3M321.8 173.3h.6M322.1 173v.5M85.6 180.3v-.4l.9 .9M111.5 190.2h-.2a.61 .61 0 0 0-.2 .8 .61 .61 0 0 0 .9 .2 .39 .39 0 0 0 0-.5 .39 .39 0 0 0-.5-.1 .39 .39 0 0 0-.1 .6M112.2 189.3l.4-.5 .1 .6a.41 .41 0 0 1 .6 0 .41 .41 0 0 1 0 .5 .41 .41 0 0 1-.5 .1"/>
<path d="M112.5 190.5h.1M113.2 188.7l-.1-.4 .6-.2 .1 1.3 .6-.6M114 187.2h.5M114.2 186.9v.5M340.1 189.4h-.1a.57 .57 0 0 0-.1 .8 .57 .57 0 0 0 .8 0 .39 .39 0 0 0-.4-.4 .39 .39 0 0 0-.2 .6M341.2 189.7h.1M341.3 188l-.5 .4 .4 .5a.44 .44 0 0 1 .4-.5 .44 .44 0 0 1 .4 .5 .44 .44 0 0 1-.5 .3M341.8 187.5l-.1 .3 .3 .1 .8-.2a.42 .42 0 0 1 0 .6 .42 .42 0 0 1-.6 0l.1-1-.2-.1zM342.6 186.4h.5M342.9 186.1v.5"/>
</g>
<!-- layer: TEXT -->
<g fill="none" stroke="#000" stroke-width=".26">
<path d="M124.7 124.1l.3-.2v1.2M125.9 123.9a.57 .57 0 0 1 .6 .6 .57 .57 0 0 1-.6 .6l-.2-.5zM126.4 126.5l-.1 1.1-.4 .1M126.4 126.7a.4 .4 0 0 0-.6-.1 .4 .4 0 0 0 0 .6 .4 .4 0 0 0 .6-.1M126.9 127.2v.1M126.9 125l.1 .1M127.4 126.5h.4M127.9 126.1l-.3 .2v1M128.2 127.2v.1M128.2 123.9h-.6v.5a.44 .44 0 0 1 .6 0 .44 .44 0 0 1-.1 .7 .44 .44 0 0 1-.6-.2M128.7 126.1v1.2M129.4 123.9h-.6l-.1 .5a.44 .44 0 0 1 .7 0 .44 .44 0 0 1-.1 .7 .44 .44 0 0 1-.6-.2"/>
<path d="M140.2 147.1v1.3M140.6 147.2h.1M140.7 147.6v.8M141.1 147.8a.4 .4 0 0 1 .6-.1 .4 .4 0 0 1 0 .6 .4 .4 0 0 1-.6-.1M141.1 147.6v1.2M143.4 147.4l.3-.3v1.3M144.4 147.1h.7l-.4 .5a.42 .42 0 0 1 .4 .7 .42 .42 0 0 1-.8-.1M145.6 148.3v.1M146.8 147.3v-.1a.58 .58 0 0 0-.7 .6 .58 .58 0 0 0 .6 .6 .4 .4 0 0 0 0-.7 .4 .4 0 0 0-.6 .3"/>
</g>
<!-- layer: VEGE_01 -->
<g fill="none" stroke="#000" stroke-width=".26">
<circle cx="65.9" cy="141.9" r="2"/>
<circle cx="330.5" cy="148.6" r="1.49"/>
<circle cx="191.1" cy="173.4" r=".24"/>
<circle cx="202.6" cy="173.4" r=".24"/>
<circle cx="226.4" cy="173.1" r=".24"/>
<circle cx="241.4" cy="173.6" r=".24"/>
<circle cx="275.6" cy="173.2" r=".24"/>
<circle cx="283.2" cy="173.2" r=".24"/>
<circle cx="301.7" cy="172.6" r=".75"/>
<circle cx="333.5" cy="165.3" r=".5"/>
</g>
<g font-size="7.5">
<text x="37.3" y="177.8" transform="rotate(-90 37.3 177.8)">BANKS STREET</text>
<text x="37.8" y="233.3">Site Plan</text>
<text x="191" y="228.5">ETONVILLE PARADE</text>
</g>
<g font-size="4.5">
<text x="37.6" y="240.8">No.</text>
<text x="37.6" y="245.9">Lot.</text>
<text x="49.4" y="240.8">: 12</text>
<text x="49.4" y="245.9">: E &amp; 11</text>
<text x="37.6" y="250.9">DP</text>
<text x="49.4" y="250.9">: 416124</text>
<text x="37.8" y="255.9">AREA : 398.4m² (By Title)</text>
<text x="49.3" y="260.9">: 421.3m² (By Calc)</text>
<text x="28.4" y="283.6">MR J MARTIN &amp; MS M BOWER</text>
<text x="142.6" y="283.6">12 BANKS STREET, ASHFIELD, NSW 2131</text>
<text x="293.4" y="283.9">1: 200</text>
<text x="322.2" y="283.9">2 OF 8</text>
<text x="354.4" y="283.8">7732</text>
<text x="377.6" y="283.8">G</text>
</g>
<text font-size="3.2" x="366.2" y="283.8">/16</text>
<g font-size="3.1">
<text x="98.6" y="123.4">4.535</text>
<text x="164.5" y="122.8">20.385</text>
<text x="275" y="122.2">25.37</text>
<text x="54.4" y="128.3">Bench Mark</text>
<text x="45.5" y="132.2">Cut in top of Kerb</text>
<text x="49" y="136.2">RL 10.05 (AHD)</text>
<text x="97.7" y="142.6" transform="rotate(-90 97.7 142.6)">11.51</text>
<text x="341.6" y="150" transform="rotate(-90 341.6 150)">11.39</text>
<text x="216.5" y="174">50.29</text>
</g>
<g font-size="2.6">
<text x="381.4" y="25.4">M.N.</text>
<text x="387.6" y="32.8">T.N.</text>
<text x="150.7" y="47.8">Single Storey</text>
<text x="149.5" y="50.8">Semi-detached</text>
<text x="150.5" y="53.5">Brick Cottage</text>
<text x="152.8" y="56.7">(Tile Roof)</text>
<text x="155.8" y="59.5">No.8</text>
<text x="124.9" y="82.7">Carport</text>
<text x="145.9" y="101.3">Semi-detached</text>
<text x="147.1" y="98.4">Single Storey</text>
<text x="146.9" y="104.1">Brick Cottage</text>
<text x="149.2" y="107.2">(Tile Roof)</text>
<text x="119.4" y="111.9" transform="rotate(-90 119.4 111.9)">Verandah.</text>
<text x="151.3" y="110.1">No.10</text>
<text x="211.8" y="124.3">Proposed</text>
<text x="211.8" y="127.3">First Floor</text>
<text x="211.9" y="130.2">Addition</text>
<text x="239.5" y="130.6">roof over</text>
<text x="239.6" y="127.7">Proposed</text>
<text x="327.4" y="130.2">Shed</text>
<text x="239.5" y="136.5">Deck</text>
<text x="239.5" y="133.5">Existing</text>
<text x="327.2" y="133.5">Fibro</text>
<text x="118.5" y="143.5" transform="rotate(-90 118.5 143.5)">Verandah.</text>
<text x="128.8" y="153">Concrete</text>
<text x="317.8" y="151">Paved</text>
<text x="318.4" y="154.3">Area</text>
<text x="131.5" y="156.3">Slab</text>
<text x="330" y="160.2">Oven</text>
<text x="96.2" y="169.9" transform="rotate(-90 96.2 169.9)">low wall</text>
<text x="363.6" y="171.3" transform="rotate(-90 363.6 171.3)">4.380 To 5.915</text>
<text x="366.6" y="170.4" transform="rotate(-90 366.6 170.4)">Existing Approx.</text>
<text x="376.9" y="169.2" transform="rotate(-90 376.9 169.2)">Approx.</text>
<text x="373.9" y="174.7" transform="rotate(-90 373.9 174.7)">4.380 Proposed</text>
<text x="94.4" y="191.8" transform="rotate(-90 94.4 191.8)">Headwall</text>
<text x="141.5" y="188.6">Canal</text>
<text x="226.6" y="188.6">Drainage</text>
<text x="322.5" y="188.6">Concrete</text>
<text x="97.4" y="231.9">4535mm Existing</text>
<text x="100.8" y="236.4">(By Survey)</text>
<text x="130.4" y="240.5">21665 Proposed Approx.</text>
<text x="19.8" y="283.8">FOR:</text>
<text x="137.4" y="283.6">AT:</text>
<text x="283.1" y="283.9">SCALE:</text>
<text x="311.6" y="283.9">SHEET:</text>
<text x="340.9" y="283.9">JOB NO:</text>
</g>
</svg>
